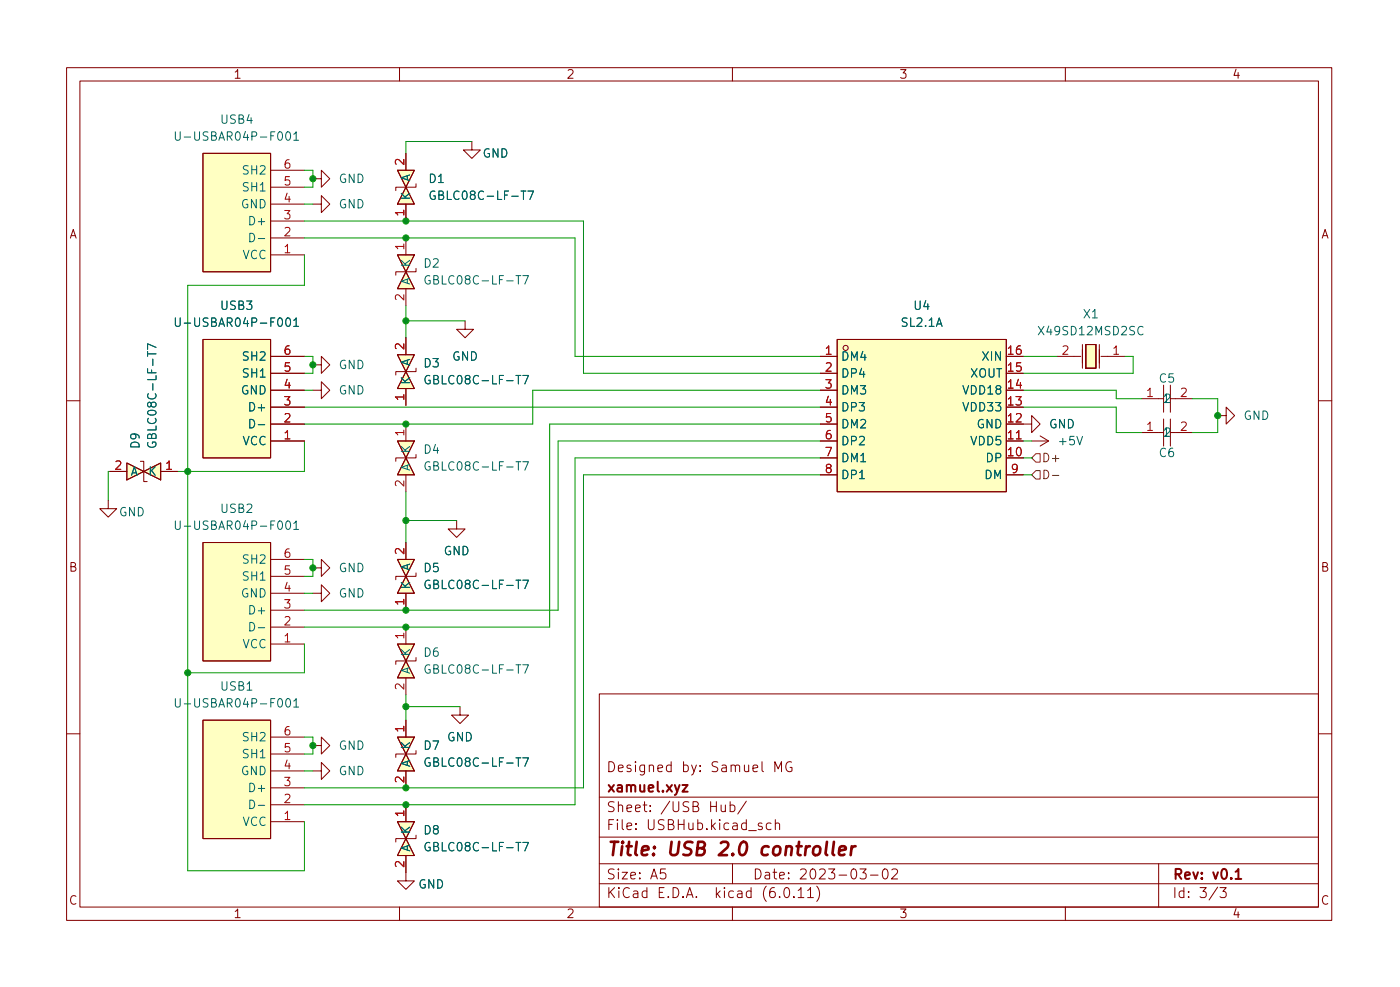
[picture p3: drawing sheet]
<svg xmlns="http://www.w3.org/2000/svg" width="210mm" height="148mm" viewBox="0 0 210 148" stroke-linecap="round" stroke-linejoin="round" font-family="sans-serif">
<g fill="none" stroke="#840000" stroke-width=".15">
<path d="M10 10.2h190v128h-190zM12 12.2h186v124h-186zM60 10.2v2M110 10.2v2M160 10.2v2M30.5 23h10.1v17.8h-10.1zM40.6 38.3h5.1M40.6 35.7h5.1M40.6 33.2h5.1M40.6 30.6h5.1M40.6 28.1h5.1M40.6 25.6h5.1"/>
<path d="M47 30.6h1.3v-1.2l1.2 1.2-1.2 1.3v-1.3M47 26.8h1.3v-1.2l1.2 1.2-1.2 1.3v-1.3M59.7 25.6h2.5l-1.2 2.5zM59.7 38.3h2.5l-1.2 2.5zM61 28.1l1.2 2.5h-2.5zM61 23v2.6M61 30.6v2.6M61 35.7v2.6M62.5 27.6v.5h-3.1v.5M70.9 21.2v1.3h1.2l-1.2 1.3-1.3-1.3h1.3M30.5 51h10.1v17.7h-10.1zM40.6 53.5h5.1"/>
<path d="M40.6 58.6h5.1M40.6 56h5.1M47 54.8h1.3v-1.3l1.2 1.3-1.2 1.2v-1.2M47 58.6h1.3v-1.3l1.2 1.3-1.2 1.3v-1.3M59.7 53.2h2.5l-1.2 2.6zM61 55.8l1.2 2.5h-2.5zM61 40.8l1.2 2.5h-2.5zM61 43.3v2.6M61 50.7v2.5M61 58.3v2.6M62.5 55.3v.5h-3.1v.5M62.5 40.3v.5h-3.1v.5"/>
<path d="M69.8 48.2v1.2h1.3l-1.3 1.3-1.2-1.3h1.2M123.2 53.5h2.5M123.2 58.6h2.5M123.2 56h2.5M125.7 51h25.4v22.8h-25.4zM151.1 53.5h2.6M151.1 58.6h2.6M151.1 56h2.6M158.7 53.5h3.6M162.6 51.7v3.6M163.1 51.7h1.5v3.6h-1.5zM165.1 51.7v3.6"/>
<path d="M165.3 53.5h3.6M171.4 59.9h3.3M174.7 57.8v4.1M175.8 59.9h3.3M175.8 57.8v4.1M10 60.2h2M16.3 75.1v1.3h1.2l-1.2 1.2-1.3-1.2h1.3M16.5 70.8h2.5M19 69.5l2.6 1.3-2.6 1.2zM21.1 69.3h.5v3h.5M21.6 70.8l2.5-1.3v2.5zM24.1 70.8h2.6"/>
<path d="M40.6 66.2h5.1M40.6 63.7h5.1M40.6 61.1h5.1M59.7 66.2h2.5l-1.2 2.5zM61 68.7l1.2 2.6h-2.5zM61 63.7v2.5M61 71.3v2.5M62.5 68.2v.5h-3.1v.6M68.6 78.1v1.3h1.2l-1.2 1.3-1.3-1.3h1.3M123.2 66.2h2.5M123.2 68.7h2.5M123.2 63.7h2.5"/>
<path d="M123.2 61.1h2.5M123.2 71.3h2.5M151.1 63.7h3.8v-1.3l1.3 1.3-1.3 1.2v-1.2M151.1 66.2h2.6M151.1 68.7h2.6M151.1 61.1h2.6M151.1 71.3h2.6M154.9 66.2h2.6M156.2 65.4l1.3 .8M157.5 66.2l-1.3 .8M171.4 64.9h3.3M174.7 62.9v4.1"/>
<path d="M175.8 62.9v4.1M175.8 64.9h3.3M182.9 62.4h1.2v-1.3l1.3 1.3-1.3 1.3v-1.3M198 60.2h2M30.5 81.4h10.1v17.8h-10.1zM40.6 96.7h5.1M40.6 94.1h5.1M40.6 91.6h5.1M40.6 89.1h5.1M40.6 86.5h5.1M40.6 84h5.1M47 85.3h1.3v-1.3l1.2 1.3-1.2 1.2v-1.2"/>
<path d="M47 89.1h1.3v-1.3l1.2 1.3-1.2 1.2v-1.2M59.7 96.7h2.5l-1.2 2.5zM59.7 84h2.5l-1.2 2.5zM61 99.2l1.2 2.6h-2.5zM61 86.5l1.2 2.6h-2.5zM61 81.4v2.6M61 89.1v2.5M61 94.1v2.6M62.5 98.7v.5h-3.1v.5M62.5 86v.5h-3.1v.5M10 110.2h2M30.5 108.1h10.1v17.8h-10.1z"/>
<path d="M40.6 118.3h5.1M40.6 115.7h5.1M40.6 113.2h5.1M40.6 110.7h5.1M47 111.9h1.3v-1.2l1.2 1.2-1.2 1.3v-1.3M47 115.7h1.3v-1.2l1.2 1.2-1.2 1.3v-1.3M59.7 110.7h2.5l-1.2 2.5zM61 113.2l1.2 2.5h-2.5zM61 101.8v2.5M61 108.1v2.6M61 115.7v2.6M62.5 112.7v.5h-3.1v.5"/>
<path d="M69.1 106.1v1.2h1.3l-1.3 1.3-1.3-1.3h1.3M90 104.2h108v32h-108zM90 119.7h108M100.8 114.9l-.4-.1-.3 .3v.5l.1 .2h.6M100.8 114.3v1.5M114.4 114.3v1.3l.3 .2M198 110.2h2M40.6 123.4h5.1M40.6 120.8h5.1M59.7 123.4h2.5l-1.2 2.5zM60 136.2v2M61 125.9l1.2 2.5h-2.5z"/>
<path d="M61 128.4v3.8h1.2l-1.2 1.3-1.3-1.3h1.3M61 120.8v2.6M62.5 125.4v.5h-3.1v.5M90 132.7h108M90 129.7h108M90 125.7h108M95.5 124.4v.1M95.5 123.6v.2M97.7 121.7v.1M97.7 120.9v.2M104.1 121.1l.6-.1 .2-.2-.1-.3-.2-.2h-.5v1.5h.6a.4 .4 0 0 0 .3-.4 .4 .4 0 0 0-.4-.3M110 136.2v2"/>
<path d="M110 129.7v3M112.1 120.3l-1.3 1.9M116.4 123.7a.37 .37 0 0 1 .7 .1v.7M116.4 123v1.5M122.7 133a1.72 1.72 0 0 1 0 2.3M130.7 131.4h1.2M132.7 130.5l.3-.1a.94 .94 0 0 1 0 1.5h-.1a1 1 0 0 1-.2-1.4zM133.9 130.6l.3-.2 .5 .1a.41 .41 0 0 1 0 .6l-.8 .8h.9M160 136.2v2M174 129.7v6.5M183.2 133.2h1l-.5 .6a.41 .41 0 0 1 .5 .3v.4l-.2 .2h-.6l-.2-.1"/>
<circle cx="127" cy="52.2" r=".38"/>
</g>
<path d="M102.5 117.8h.8l-.8 1h.8" fill="none" stroke="#840000" stroke-width=".3"/>
<g fill="#ffffc2" stroke="#ffffc2" stroke-width=".15">
<path d="M61 28.1l1.2 2.5h-2.5z"/>
<path d="M59.7 25.6h2.5l-1.2 2.5z"/>
<path d="M21.6 70.8l2.5-1.3v2.5z"/>
<path d="M19 69.5l2.6 1.3-2.6 1.2z"/>
<path d="M30.5 108.1h10.1v17.8h-10.1z"/>
<path d="M59.7 66.2h2.5l-1.2 2.5z"/>
<path d="M61 68.7l1.2 2.6h-2.5z"/>
<path d="M61 55.8l1.2 2.5h-2.5z"/>
<path d="M59.7 53.2h2.5l-1.2 2.6z"/>
<path d="M59.7 96.7h2.5l-1.2 2.5z"/>
<path d="M61 99.2l1.2 2.6h-2.5z"/>
<path d="M59.7 110.7h2.5l-1.2 2.5z"/>
<path d="M61 113.2l1.2 2.5h-2.5z"/>
<path d="M61 86.5l1.2 2.6h-2.5z"/>
<path d="M59.7 84h2.5l-1.2 2.5z"/>
<path d="M163.1 51.7h1.5v3.6h-1.5z"/>
<path d="M59.7 123.4h2.5l-1.2 2.5z"/>
<path d="M61 125.9l1.2 2.5h-2.5z"/>
<path d="M59.7 38.3h2.5l-1.2 2.5z"/>
<path d="M61 40.8l1.2 2.5h-2.5z"/>
<path d="M30.5 81.4h10.1v17.8h-10.1z"/>
<path d="M125.7 51h25.4v22.8h-25.4z"/>
<path d="M30.5 23h10.1v17.8h-10.1z"/>
<path d="M30.5 51h10.1v17.7h-10.1z"/>
</g>
<g fill="none" stroke="#006464" stroke-width=".15">
<path d="M41.9 19.8h.1a.69 .69 0 0 1 .5 .5 .69 .69 0 0 1-.3 .7l-.1 .1a.69 .69 0 0 1-.5-.6 .69 .69 0 0 1 .3-.7zM43.1 19.8h.1a.69 .69 0 0 1 .5 .5 .69 .69 0 0 1-.2 .7l-.2 .1a.69 .69 0 0 1-.5-.6 .69 .69 0 0 1 .3-.7zM37.5 35a.64 .64 0 0 1 .7 .7 .64 .64 0 0 1-.7 .6zM38.8 35.8h1M44.1 20.1l.4-.3v1.3M44.1 21.1h.7M78.3 28.7h.7M78.6 28.7v1.2M79.3 28.7h.8l-.5 1.2M22.2 52.8v.7M22.2 53.1h1.2M23.4 52.2l-1.2-.6v.9"/>
<path d="M41.9 47.8l.1-.1a.69 .69 0 0 1 .5 .6 .69 .69 0 0 1-.3 .6l-.1 .1a.69 .69 0 0 1-.5-.5 .69 .69 0 0 1 .3-.7zM43 47.8l.2-.1a.69 .69 0 0 1 .5 .6 .69 .69 0 0 1-.2 .6l-.2 .1a.69 .69 0 0 1-.3-1.2zM44.1 48.1l.4-.4v1.3M44.1 49h.7M77.5 56.4h.7M77.5 41.4h.7M77.9 41.4v1.2M77.9 56.4v1.2M78.5 56.4h.9l-.6 1.2M78.5 41.4h.9l-.6 1.2M171.7 49.1a.51 .51 0 0 0-.7 0 .51 .51 0 0 0-.1 .6 .48 .48 0 0 0 .2 .5 .48 .48 0 0 0 .6-.1M38.8 63.8h1"/>
<path d="M41.9 78.3l.1-.1a.69 .69 0 0 1 .5 .5 .69 .69 0 0 1-.3 .7l-.1 .1a.69 .69 0 0 1-.5-.6 .69 .69 0 0 1 .3-.6zM43.1 78.3l.1-.1a.69 .69 0 0 1 .5 .5 .69 .69 0 0 1-.2 .7l-.2 .1a.69 .69 0 0 1-.5-.6 .69 .69 0 0 1 .3-.6zM44.1 78.6l.4-.4v1.3M44.1 79.5h.7M77.5 69.3h.7M77.9 69.3v1.3M78.5 69.3h.9l-.6 1.3M161.7 65.5l.5 1.3 .4-1.3M37.5 93.4a.64 .64 0 0 1 .7 .7 .64 .64 0 0 1-.7 .6zM38.8 94.2h1M77.5 99.8h.7M77.5 87.1h.7"/>
<path d="M77.9 87.1v1.3M77.9 99.8v1.3M78.5 99.8h.9l-.6 1.3M78.5 87.1h.9l-.6 1.3M41.9 104.9h.1a.69 .69 0 0 1 .5 .5 .69 .69 0 0 1-.3 .7h-.1a.69 .69 0 0 1-.5-.5 .69 .69 0 0 1 .3-.7zM43 105l.2-.1a.69 .69 0 0 1 .5 .5 .69 .69 0 0 1-.2 .7h-.2a.69 .69 0 0 1-.3-1.1zM44.1 105.2l.4-.3v1.2M44.1 106.1h.7M77.5 113.8h.7M77.9 113.8v1.2M78.5 113.8h.9l-.6 1.2M37.5 120.1a.64 .64 0 0 1 .7 .7 .64 .64 0 0 1-.7 .6z"/>
<path d="M38.8 120.9h1M77.5 126.5h.7M77.9 126.5v1.2M78.5 126.5h.9l-.6 1.2"/>
</g>
<path d="M152.6 65.9h.8" fill="none" stroke="#a90000" stroke-width=".15"/>
<path d="M154.9 68.7l.7-.6h.6v1.3h-.6zM155.6 70.6h.6v1.3h-.6l-.7-.6zM156.8 70.6a.64 .64 0 0 1 .7 .6 .64 .64 0 0 1-.7 .7zM158 71.4h1" fill="none" stroke="#725600" stroke-width=".15"/>
<g fill="none" stroke="#009600" stroke-width=".15">
<path d="M45.7 25.6h1.3v2.5h-1.3M45.7 33.2h41.9v22.8h35.6M45.7 38.3v4.5h-17.5v87.9h17.5v-7.3M45.7 35.7h40.7v17.8h36.8M45.7 30.6h1.3M70.9 21.2h-9.9v1.8M45.7 53.5h1.3v2.5h-1.3M45.7 58.6h1.3M61 45.9v4.8M61 48.2h8.8M123.2 58.6h-43.2v5.1h-34.3M153.7 58.6h13.9v1.3h3.8"/>
<path d="M153.7 53.5h5M168.9 53.5h1.3v2.5h-16.5M179.1 59.9h3.8v5h-3.8M16.5 70.8h-.2v4.3M45.7 66.2v4.6h-19M45.7 61.1h77.5M61 73.8v7.6M61 78.1h7.6M123.2 68.7h-36.8v52.1h-40.7M123.2 71.3h-35.6v47h-41.9M123.2 66.2h-39.4v25.4h-38.1M123.2 63.7h-40.7v30.4h-36.8"/>
<path d="M153.7 61.1h13.9v3.8h3.8M153.7 68.7h1.2M153.7 66.2h1.2M153.7 71.3h1.2M45.7 84h1.3v2.5h-1.3M45.7 96.7v4.3h-17.5M45.7 89.1h1.3M45.7 110.7h1.3v2.5h-1.3M45.7 115.7h1.3M61 106.1h8.1M61 104.3v3.8"/>
</g>
<g fill="#009600" stroke="#009600" stroke-width=".15">
<circle cx="28.2" cy="101" r=".46"/>
<circle cx="28.2" cy="70.8" r=".46"/>
<circle cx="61" cy="63.7" r=".46"/>
<circle cx="61" cy="78.1" r=".46"/>
<circle cx="61" cy="48.2" r=".46"/>
<circle cx="47" cy="54.8" r=".46"/>
<circle cx="61" cy="35.7" r=".46"/>
<circle cx="61" cy="33.2" r=".46"/>
<circle cx="47" cy="26.8" r=".46"/>
<circle cx="47" cy="85.3" r=".46"/>
<circle cx="61" cy="91.6" r=".46"/>
<circle cx="61" cy="120.8" r=".46"/>
<circle cx="47" cy="111.9" r=".46"/>
<circle cx="61" cy="118.3" r=".46"/>
<circle cx="61" cy="94.1" r=".46"/>
<circle cx="61" cy="106.1" r=".46"/>
<circle cx="182.9" cy="62.4" r=".46"/>
</g>
<g font-size="2.8" fill="#840000">
<text x="91" y="129.1">Title:</text>
<text x="100.3" y="129.1">USB 2.0</text>
<text x="114.9" y="129.1">controller</text>
</g>
<g font-size="2.1" fill="#840000">
<text x="91" y="119.4">xamuel.xyz</text>
<text x="91" y="116.4">Designed</text>
<text x="102.4" y="116.4">by:</text>
<text x="106.9" y="116.4">Samuel</text>
<text x="116.4" y="116.4">MG</text>
<text x="91" y="125.1">File:</text>
<text x="91" y="122.4">Sheet:</text>
<text x="97.4" y="125.1">USBHub.kicad_sch</text>
<text x="99.2" y="122.4">/USB</text>
<text x="106.6" y="122.4">Hub/</text>
<text x="91" y="135.3">KiCad</text>
<text x="91" y="132.5">Size:</text>
<text x="97.7" y="132.5">A5</text>
<text x="98.7" y="135.3">E.D.A.</text>
<text x="107.6" y="135.3">kicad</text>
<text x="113" y="132.5">Date:</text>
<text x="114.8" y="135.3">(6.0.11)</text>
<text x="120" y="132.5">2023-03-02</text>
<text x="176" y="132.5">Rev:</text>
<text x="176" y="135.3">Id:</text>
<text x="180.1" y="135.3">3/3</text>
<text x="182.1" y="132.5">v0.1</text>
</g>
<g font-size="1.8" fill="#840000">
<text x="35" y="12.2">1</text>
<text x="85" y="12.2">2</text>
<text x="135" y="12.2">3</text>
<text x="185" y="12.2">4</text>
<text x="10.4" y="36.2">A</text>
<text x="198.4" y="36.2">A</text>
<text x="10.3" y="86.2">B</text>
<text x="198.3" y="86.2">B</text>
<text x="10.3" y="136.2">C</text>
<text x="198.3" y="136.2">C</text>
<text x="35" y="138.2">1</text>
<text x="85" y="138.2">2</text>
<text x="135" y="138.2">3</text>
<text x="185" y="138.2">4</text>
</g>
<g font-size="1.8" fill="#006464">
<text x="26" y="21.5">U-USBAR04P-F001</text>
<text x="33" y="19">USB4</text>
<text x="36.2" y="29.1">SH1</text>
<text x="36.2" y="26.6">SH2</text>
<text x="50.8" y="27.9">GND</text>
<text x="62" y="27.3" transform="rotate(-90 62 27.3)">A</text>
<text x="64.3" y="27.9">D1</text>
<text x="72.4" y="24">GND</text>
<text x="36.1" y="31.7">GND</text>
<text x="37.1" y="34.2">D+</text>
<text x="50.8" y="31.7">GND</text>
<text x="62" y="30.1" transform="rotate(-90 62 30.1)">K</text>
<text x="64.3" y="30.4">GBLC08C-LF-T7</text>
<text x="36.4" y="39.3">VCC</text>
<text x="62" y="40.2" transform="rotate(-90 62 40.2)">K</text>
<text x="63.5" y="40.6">D2</text>
<text x="33" y="46.9">USB3</text>
<text x="62" y="42.8" transform="rotate(-90 62 42.8)">A</text>
<text x="63.5" y="43.1">GBLC08C-LF-T7</text>
<text x="137.1" y="46.9">U4</text>
<text x="26" y="49.4">U-USBAR04P-F001</text>
<text x="135.2" y="49.4">SL2.1A</text>
<text x="155.7" y="50.7">X49SD12MSD2SC</text>
<text x="162.5" y="48.2">X1</text>
<text x="36.1" y="59.6">GND</text>
<text x="36.2" y="57.1">SH1</text>
<text x="36.2" y="54.5">SH2</text>
<text x="50.8" y="55.8">GND</text>
<text x="50.8" y="59.6">GND</text>
<text x="62" y="57.8" transform="rotate(-90 62 57.8)">K</text>
<text x="62" y="55" transform="rotate(-90 62 55)">A</text>
<text x="63.5" y="55.5">D3</text>
<text x="63.5" y="58.1">GBLC08C-LF-T7</text>
<text x="67.8" y="54.5">GND</text>
<text x="126.2" y="54.5">DM4</text>
<text x="126.2" y="57.1">DP4</text>
<text x="126.2" y="59.6">DM3</text>
<text x="144.4" y="59.6">VDD18</text>
<text x="145.6" y="57.1">XOUT</text>
<text x="147.3" y="54.5">XIN</text>
<text x="173.9" y="57.8">C5</text>
<text x="37.1" y="64.7">D-</text>
<text x="37.1" y="62.1">D+</text>
<text x="126.2" y="62.1">DP3</text>
<text x="126.2" y="64.7">DM2</text>
<text x="144.4" y="62.1">VDD33</text>
<text x="146.6" y="64.7">GND</text>
<text x="157.5" y="64.7">GND</text>
<text x="174.5" y="60.9">1</text>
<text x="174.5" y="66">1</text>
<text x="186.7" y="63.4">GND</text>
<text x="19.6" y="71.8">A</text>
<text x="21.3" y="67.5" transform="rotate(-90 21.3 67.5)">D9</text>
<text x="22.2" y="71.8">K</text>
<text x="23.9" y="67.5" transform="rotate(-90 23.9 67.5)">GBLC08C-LF-T7</text>
<text x="36.4" y="67.2">VCC</text>
<text x="62" y="70.8" transform="rotate(-90 62 70.8)">A</text>
<text x="62" y="68.1" transform="rotate(-90 62 68.1)">K</text>
<text x="63.5" y="68.5">D4</text>
<text x="63.5" y="71">GBLC08C-LF-T7</text>
<text x="126.2" y="67.2">DP2</text>
<text x="126.2" y="69.8">DM1</text>
<text x="145.6" y="67.2">VDD5</text>
<text x="147.9" y="69.8">DP</text>
<text x="158.8" y="67.2">+5V</text>
<text x="173.9" y="69">C6</text>
<text x="17.8" y="77.9">GND</text>
<text x="33" y="77.4">USB2</text>
<text x="126.2" y="72.3">DP1</text>
<text x="147.7" y="72.3">DM</text>
<text x="26" y="79.9">U-USBAR04P-F001</text>
<text x="66.6" y="83.7">GND</text>
<text x="36.2" y="87.5">SH1</text>
<text x="36.2" y="85">SH2</text>
<text x="50.8" y="86.3">GND</text>
<text x="62" y="88.6" transform="rotate(-90 62 88.6)">K</text>
<text x="62" y="85.7" transform="rotate(-90 62 85.7)">A</text>
<text x="63.5" y="86.3">D5</text>
<text x="63.5" y="88.8">GBLC08C-LF-T7</text>
<text x="36.1" y="90.1">GND</text>
<text x="37.1" y="92.6">D+</text>
<text x="50.8" y="90.1">GND</text>
<text x="36.4" y="97.7">VCC</text>
<text x="62" y="101.3" transform="rotate(-90 62 101.3)">A</text>
<text x="62" y="98.6" transform="rotate(-90 62 98.6)">K</text>
<text x="63.5" y="99">D6</text>
<text x="63.5" y="101.5">GBLC08C-LF-T7</text>
<text x="26" y="106.6">U-USBAR04P-F001</text>
<text x="33" y="104.1">USB1</text>
<text x="36.2" y="111.7">SH2</text>
<text x="50.8" y="112.9">GND</text>
<text x="62" y="112.6" transform="rotate(-90 62 112.6)">K</text>
<text x="63.5" y="112.9">D7</text>
<text x="67.1" y="111.7">GND</text>
<text x="36.1" y="116.8">GND</text>
<text x="36.2" y="114.2">SH1</text>
<text x="37.1" y="119.3">D+</text>
<text x="50.8" y="116.8">GND</text>
<text x="62" y="115.2" transform="rotate(-90 62 115.2)">A</text>
<text x="63.5" y="115.5">GBLC08C-LF-T7</text>
<text x="36.4" y="124.4">VCC</text>
<text x="62" y="125.3" transform="rotate(-90 62 125.3)">K</text>
<text x="63.5" y="125.6">D8</text>
<text x="62" y="127.9" transform="rotate(-90 62 127.9)">A</text>
<text x="63.5" y="128.2">GBLC08C-LF-T7</text>
<text x="62.8" y="133.8">GND</text>
</g>
<g font-size="1.8" fill="#a90000">
<text x="42.5" y="27.8">5</text>
<text x="42.5" y="25.3">6</text>
<text x="60.7" y="25" transform="rotate(-90 60.7 25)">2</text>
<text x="42.5" y="35.5">2</text>
<text x="42.5" y="32.9">3</text>
<text x="42.5" y="30.4">4</text>
<text x="60.7" y="32.6" transform="rotate(-90 60.7 32.6)">1</text>
<text x="42.5" y="38">1</text>
<text x="60.7" y="37.7" transform="rotate(-90 60.7 37.7)">1</text>
<text x="60.7" y="45.3" transform="rotate(-90 60.7 45.3)">2</text>
<text x="42.5" y="53.2">6</text>
<text x="60.7" y="52.7" transform="rotate(-90 60.7 52.7)">2</text>
<text x="123.8" y="53.2">1</text>
<text x="151.1" y="53.2">16</text>
<text x="159.3" y="53.2">2</text>
<text x="167" y="53.2">1</text>
<text x="42.5" y="58.3">4</text>
<text x="42.5" y="55.8">5</text>
<text x="123.8" y="55.8">2</text>
<text x="123.8" y="58.3">3</text>
<text x="151.1" y="58.3">14</text>
<text x="151.1" y="55.8">15</text>
<text x="172" y="59.6">1</text>
<text x="177.1" y="59.6">2</text>
<text x="42.5" y="65.9">1</text>
<text x="42.5" y="63.4">2</text>
<text x="42.5" y="60.9">3</text>
<text x="60.7" y="65.6" transform="rotate(-90 60.7 65.6)">1</text>
<text x="60.7" y="60.3" transform="rotate(-90 60.7 60.3)">1</text>
<text x="123.8" y="60.9">4</text>
<text x="123.8" y="63.4">5</text>
<text x="123.8" y="65.9">6</text>
<text x="151.1" y="65.9">11</text>
<text x="151.1" y="63.4">12</text>
<text x="151.1" y="60.9">13</text>
<text x="172" y="64.7">1</text>
<text x="177.1" y="64.7">2</text>
<text x="17.1" y="70.5">2</text>
<text x="24.7" y="70.5">1</text>
<text x="123.8" y="68.5">7</text>
<text x="123.8" y="71">8</text>
<text x="151.1" y="68.5">10</text>
<text x="151.7" y="71">9</text>
<text x="60.7" y="73.2" transform="rotate(-90 60.7 73.2)">2</text>
<text x="42.5" y="83.7">6</text>
<text x="60.7" y="83.4" transform="rotate(-90 60.7 83.4)">2</text>
<text x="42.5" y="88.8">4</text>
<text x="42.5" y="86.3">5</text>
<text x="42.5" y="93.9">2</text>
<text x="42.5" y="91.3">3</text>
<text x="60.7" y="91" transform="rotate(-90 60.7 91)">1</text>
<text x="42.5" y="96.4">1</text>
<text x="60.7" y="96.1" transform="rotate(-90 60.7 96.1)">1</text>
<text x="60.7" y="103.7" transform="rotate(-90 60.7 103.7)">2</text>
<text x="42.5" y="112.9">5</text>
<text x="42.5" y="110.4">6</text>
<text x="60.7" y="110.1" transform="rotate(-90 60.7 110.1)">1</text>
<text x="42.5" y="118">3</text>
<text x="42.5" y="115.5">4</text>
<text x="60.7" y="117.7" transform="rotate(-90 60.7 117.7)">2</text>
<text x="42.5" y="123.1">1</text>
<text x="42.5" y="120.6">2</text>
<text x="60.7" y="122.8" transform="rotate(-90 60.7 122.8)">1</text>
<text x="60.7" y="130.4" transform="rotate(-90 60.7 130.4)">2</text>
</g>
<text font-size="1.8" fill="#725600" x="156.4" y="69.8">D+</text>
</svg>
